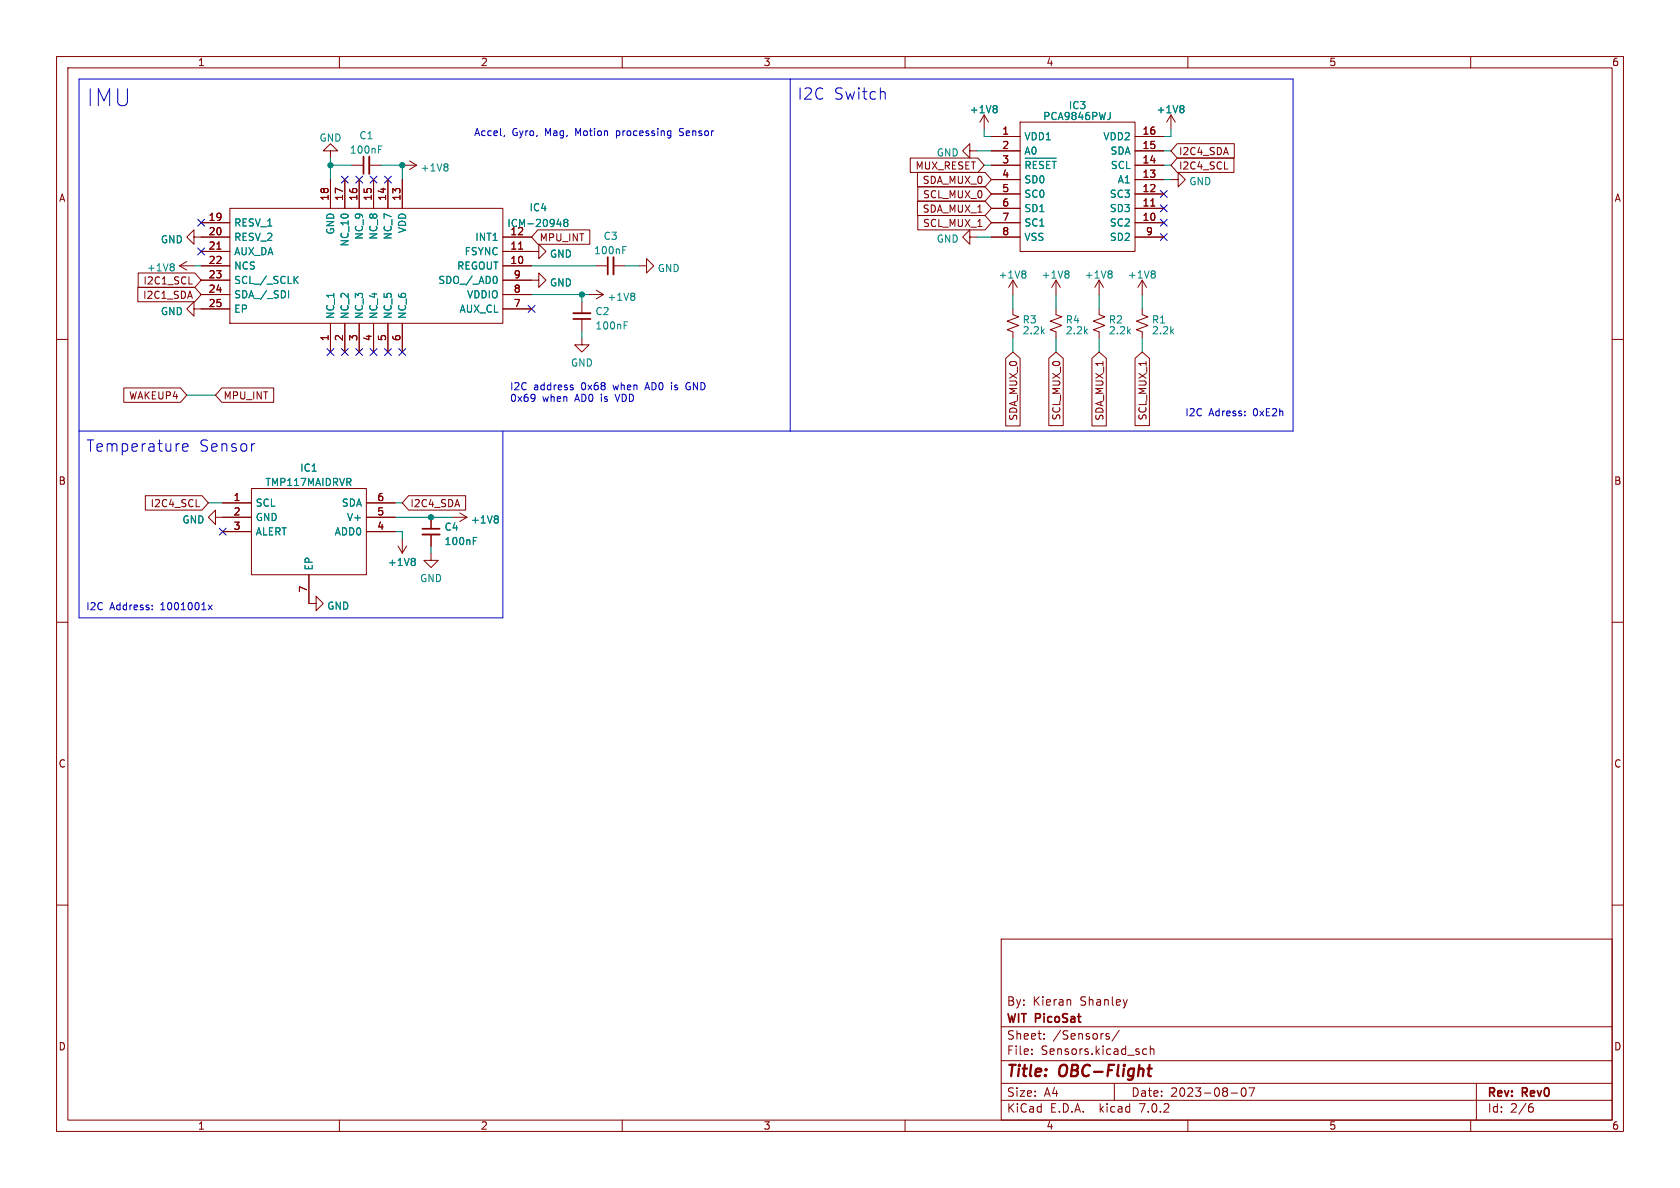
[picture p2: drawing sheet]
<svg xmlns="http://www.w3.org/2000/svg" width="297mm" height="210mm" viewBox="0 0 297 210" stroke-linecap="round" stroke-linejoin="round" font-family="sans-serif">
<g fill="none" stroke="#840000" stroke-width=".18">
<path d="M10 10h277v190h-277zM12 12h273v186h-273zM60 10v2M110 10v2M160 10v2M210 10v2M260 10v2M35.6 39.4h5M40.6 36.8h48.3v20.4h-48.3zM58.4 26.7h1.3l-1.3-1.3-1.3 1.3h1.3v1.2M58.4 31.8v5M61 31.8v5"/>
<path d="M62.2 29.2h2.1M63.5 31.8v5M65.3 29.2h2M66 31.8v5M68.6 31.8v5M71.1 31.8v5M71.1 29.2h2.6M72.4 28.4l1.3 .8M73.7 29.2l-1.3 .8M160.9 27.9h12l1.1 1.3-1.1 1.3h-12zM162.2 30.5h11.9l1.2 1.3-1.2 1.2h-11.9zM162.2 35.6h11.9l1.2 1.2-1.2 1.3h-11.9z"/>
<path d="M162.3 38.1h11.8l1.2 1.3-1.2 1.2h-11.8zM162.3 33h11.8l1.2 1.3-1.2 1.3h-11.8zM171.4 26.7v-1.3l-1.2 1.3 1.2 1.2v-1.2h1.3M174 20.3l-.8 1.3M174 20.3v2.6M174 20.3l.8 1.3M175.3 39.4h5M175.3 24.1h5M175.3 36.8h5M175.3 34.3h5M175.3 31.8h5M175.3 29.2h5"/>
<path d="M175.3 26.7h5M180.3 21.6h20.4v22.9h-20.4zM200.7 39.4h5M200.7 24.1h5M200.7 36.8h5M200.7 34.3h5M200.7 31.8h5M200.7 29.2h5M200.7 26.7h5M203.4 36.4h.8M207 31.8h1.3v-1.3l1.2 1.3-1.2 1.2v-1.2M207 20.3l-.8 1.3"/>
<path d="M207 20.3v2.6M207 20.3l.8 1.3M208.1 25.4h10.1v2.5h-10.1l-1.1-1.2zM208.1 27.9h10v2.6h-10l-1.1-1.3zM10 60h2M24.4 50.8h10l1.2 1.3-1.2 1.2h-10zM24.4 48.3h10l1.2 1.2-1.2 1.3h-10zM31.7 47h2.6M31.7 47l1.3 .8M33 46.2l-1.3 .8M33.4 50.2h.6M34.3 41.9v-1.3l-1.3 1.3 1.3 1.3v-1.3h6.3"/>
<path d="M34.3 54.6v-1.3l-1.3 1.3 1.3 1.3v-1.3h6.3M35.6 47h5M35.6 44.5h5M35.6 49.5h5M35.6 52.1h5M38.3 44h.8M58.4 57.2v5M61 57.2v5M63.5 57.2v5M66 57.2v5M68.6 57.2v5M71.1 57.2v5"/>
<path d="M88.9 49.5h6.3v-1.2l1.3 1.2-1.3 1.3v-1.3M88.9 44.5h6.3v-1.3l1.3 1.3-1.3 1.2v-1.2M88.9 47h5.1M88.9 41.9h5.1M88.9 52.1h5.1M88.9 54.6h5.1M91.7 44h.7M95.1 40.6h9.2v2.6h-9.2l-1.1-1.3zM102.9 59.7v1.3h1.2l-1.2 1.2-1.3-1.2h1.3M102.9 53.3v2.1M102.9 56.4v2M104.1 52.1h2.6"/>
<path d="M105.4 47h2M105.4 51.3l1.3 .8M106.7 52.1l-1.3 .7M108.5 47h2M113 47h1.3v-1.3l1.3 1.3-1.3 1.3v-1.3M171.4 41.9v-1.3l-1.2 1.3 1.2 1.3v-1.3h1.3M175.3 41.9h5M179.1 54.6v1l1 .4-2 .8 2 .7-2 .8 1 .4v1M179.1 49.5l-.8 1.3M179.1 49.5v2.6M179.1 49.5l.7 1.3M186.7 54.6v1l1 .4-2 .8 2 .7-2 .8 1 .4v1"/>
<path d="M186.7 49.5l-.8 1.3M186.7 49.5v2.6M186.7 49.5l.8 1.3M194.3 54.6v1l1 .4-2 .8 2 .7-2 .8 1 .4v1M194.3 49.5l-.8 1.3M194.3 49.5v2.6M194.3 49.5l.8 1.3M200.7 41.9h5M201.9 54.6v1l1 .4-2 .8 2 .7-2 .8 1 .4v1M201.9 49.5l-.7 1.3M201.9 49.5v2.6M201.9 49.5l.8 1.3"/>
<path d="M285 60h2M21.9 68.6h10l1.1 1.3-1.1 1.2h-10zM39.2 68.6h9.2v2.5h-9.2l-1.1-1.2zM177.8 63.3l1.3-1.1 1.2 1.1v12h-2.5zM185.4 63.3l1.3-1.1 1.3 1.1v11.9h-2.6zM193 63.3l1.3-1.1 1.3 1.1v12h-2.6zM200.7 63.3l1.2-1.1 1.3 1.1v11.9h-2.5zM25.7 87.6h10l1.1 1.3-1.1 1.3h-10zM34.7 89.6h.6M38.1 91.4v-1.2l-1.3 1.2 1.3 1.3v-1.3h6.3M39.4 88.9h5M39.4 94h5"/>
<path d="M44.4 86.4h20.4v15.2h-20.4zM64.8 91.4h5M64.8 88.9h5M64.8 94h5M70.4 96.5l.7 1.3M71.1 95.3v2.5M71.9 96.5l-.8 1.3M72.2 87.6h10.1v2.6h-10.1l-1.1-1.3zM76.2 97.8v1.3h1.3l-1.3 1.2-1.3-1.2h1.3M76.2 91.4v2.1M76.2 94.5v2M80 91.4h2.5"/>
<path d="M81.3 90.7l1.2 .7M82.5 91.4l-1.2 .8M10 110h2M54.6 101.6v5.1h1.3v-1.3l1.2 1.3-1.2 1.3v-1.3M285 110h2M10 160h2M285 160h2M177 166h108v32h-108zM189.1 176.7l.2 .2v.8M199.3 176.7l-.4 1M60 198v2M110 198v2"/>
<path d="M160 198v2M177 194.5h108M177 191.5h108M177 187.5h108M177 181.5h108M182.4 186.3v.1M182.4 185.5v.1M184.6 183.6v.1M184.6 182.8v.1M195.7 183.2l.4 .1v.2l-.2 .2h-.3M195.7 182.7l.4 .1M197 191.5v3"/>
<path d="M197.9 182.1l-1.3 2M202.1 186.3l.2 .1 .4-.1M202.7 185.5l-.4-.1-.2 .1M203.4 185.5l.2-.1 .3 .1 .1 .9M203.4 184.9v1.5M210 198v2M217.6 193.2h1.2M219.6 192.4l.2-.1a.81 .81 0 0 1 .6 .6 .81 .81 0 0 1-.3 .8l-.2 .1a.81 .81 0 0 1-.6-.6 .81 .81 0 0 1 .3-.8zM220.8 192.3h1l-.7 1.5M260 198v2M261 191.5v6.5M270.5 195.7h.4l.2 .3-.1 .5-.5 .1"/>
<path d="M270.9 195.1l-.4 .1"/>
</g>
<path d="M202.9 188.9h.7M203.3 190.2h.2" fill="none" stroke="#840000" stroke-width=".4"/>
<g fill="none" stroke="#008484" stroke-width=".18">
<path d="M176 18.7l.3 .2-.3 .3 .3 .3v.2l-.3 .2M196.3 19.9v.9l-.2 .3M209.1 18.7l.2 .2-.2 .3 .2 .3v.2l-.2 .2M66.9 25.8h.6M79 29l.2 .2-.2 .3 .2 .2v.3l-.2 .2M98.5 39.6h.7M99.1 39.2v.8M99.9 39.3l-.2-.2 .2-.3h.3l.2 .2-.2 .3M99.9 39.3l-.2 .3v.3l.2 .1h.4l.1-.2v-.2l-.2-.3M99.9 39.3h.3M181.2 28h5.5M182.1 28.8l-.2-.3h-.5v1.3"/>
<path d="M183.3 28.5h-.6v1.3M184.5 28.6l-.5-.1-.2 .3M185.6 28.5h-.6v1.3M186 28.5h.7M186.4 28.5v1.3M30.6 46.6l.2 .3-.2 .3 .2 .2v.3l-.2 .2M51 51.4v1.3M52.2 49.4l.5 .7M52.7 48.8l-.7 .8M87.6 48.8a.79 .79 0 0 1 0 1.3M110.1 43.6h.6M110.3 56.9h.7"/>
<path d="M112 51.8l.2 .3-.2 .3 .2 .2v.2l-.2 .3M181.1 47.9l.3 .2-.3 .3 .3 .3v.2l-.3 .3M188.7 47.9l.3 .2-.3 .3 .3 .3v.2l-.3 .3M196.4 47.9l.2 .2-.2 .3 .2 .3v.2l-.2 .3M204 47.9l.2 .2-.2 .3 .2 .3v.2l-.2 .3M73.2 98.7l.2 .2-.2 .3 .2 .3v.2l-.2 .3M83.7 95h.6M87.9 91.2l.2 .2-.2 .3 .2 .3v.2l-.2 .3"/>
</g>
<path d="M65.3 27.7v3M101.3 55.4h3.1M108.5 45.5v3M74.7 94.5h3" fill="none" stroke="#840000" stroke-width=".33"/>
<path d="M64.3 27.7v3M101.3 56.4h3.1M107.4 45.5v3M74.7 93.5h3" fill="none" stroke="#840000" stroke-width=".3"/>
<g fill="none" stroke="#0000c2" stroke-width=".18">
<path d="M139.7 14v62.2M156.2 16.2l.3 .3v1M89.2 23.9l-.1 .3M118.2 23.1l.4 .1M118.6 23.1v1.1l-.1 .1-.3 .1M118.6 23.9l-.4 .1M14 76.2h214.6v-62.2h-214.6v95.2h74.9v-33M32.3 79.1l.9-.2-.1-.4-.5-.1-.3 .3 .1 1 .2 .1 .5-.1M44.9 78.4h.1M94.5 69.8v.9M94.6 70.2l-.1 .2M101.2 68.5l.2 .2-.2 .2"/>
<path d="M101.2 68.1h.1M26.9 107.7v.1M26.9 107v.1M36.8 106.9l.7 .9M37.5 106.9l-.7 .9"/>
</g>
<g fill="none" stroke="#008400" stroke-width=".18">
<path d="M58.4 29.2h3.8M58.4 27.9v3.9M67.3 29.2h3.8v2.6M172.7 26.7h2.6M174 29.2h1.3M174 22.9v1.2h1.3M205.7 29.2h1.3M205.7 31.8h1.3M205.7 26.7h1.3M207 22.9v1.2h-1.3M34.3 47h1.3M94 47h11.4"/>
<path d="M94 52.1h10.1M102.9 52.1v1.2M102.9 58.4v1.3M110.5 47h2.5M172.7 41.9h2.6M179.1 52.1v2.5M179.1 59.7v2.5M186.7 52.1v2.5M186.7 59.7v2.5M194.3 52.1v2.5M194.3 59.7v2.5M201.9 52.1v2.5"/>
<path d="M201.9 59.7v2.5M33 69.9h5.1M36.8 88.9h2.6M69.8 94h1.3v1.3M69.8 88.9h1.3M69.8 91.4h10.2M76.2 96.5v1.3"/>
</g>
<g fill="none" stroke="#000084" stroke-width=".18">
<path d="M35 38.8l1.2 1.2M36.2 38.8l-1.2 1.2M60.4 31.1l1.2 1.3M61.6 31.1l-1.2 1.3M62.9 31.1l1.2 1.3M64.1 31.1l-1.2 1.3M65.4 31.1l1.2 1.3M66.6 31.1l-1.2 1.3M68 31.1l1.2 1.3M69.2 31.1l-1.2 1.3M205.1 38.8l1.2 1.2M205.1 33.7l1.2 1.2"/>
<path d="M205.1 36.2l1.2 1.2M206.3 38.8l-1.2 1.2M206.3 33.7l-1.2 1.2M206.3 36.2l-1.2 1.2M35 43.8l1.2 1.3M36.2 43.8l-1.2 1.3M93.4 54l1.2 1.2M94.6 54l-1.2 1.2M205.1 41.3l1.2 1.2M206.3 41.3l-1.2 1.2M57.8 61.6l1.2 1.2M59 61.6l-1.2 1.2"/>
<path d="M60.4 61.6l1.2 1.2M61.6 61.6l-1.2 1.2M62.9 61.6l1.2 1.2M64.1 61.6l-1.2 1.2M65.4 61.6l1.2 1.2M66.6 61.6l-1.2 1.2M68 61.6l1.2 1.2M69.2 61.6l-1.2 1.2M70.5 61.6l1.2 1.2M71.7 61.6l-1.2 1.2M38.8 93.4l1.2 1.2M40 93.4l-1.2 1.2"/>
</g>
<g fill="#008400" stroke="#008400" stroke-width=".18">
<circle cx="76.2" cy="91.4" r=".46"/>
<circle cx="58.4" cy="29.2" r=".46"/>
<circle cx="102.9" cy="52.1" r=".46"/>
<circle cx="71.1" cy="29.2" r=".46"/>
</g>
<text font-size="4.2" fill="#0000c2" x="15.2" y="19.1">IMU</text>
<g font-size="2.8" fill="#0000c2">
<text x="141" y="17.8">I2C</text>
<text x="147.3" y="17.8">Switch</text>
<text x="15.2" y="80">Temperature</text>
<text x="35.1" y="80">Sensor</text>
</g>
<g font-size="2.8" fill="#840000">
<text x="178" y="190.8">Title:</text>
<text x="187.4" y="190.8">OBC-Flight</text>
</g>
<g font-size="2.1" fill="#840000">
<text x="178" y="177.9">By:</text>
<text x="182.6" y="177.9">Kieran</text>
<text x="191" y="177.9">Shanley</text>
<text x="178" y="183.9">Sheet:</text>
<text x="178" y="181.1">WIT PicoSat</text>
<text x="186.2" y="183.9">/Sensors/</text>
<text x="178" y="186.6">File:</text>
<text x="184" y="186.6">Sensors.kicad_sch</text>
<text x="178" y="196.8">KiCad</text>
<text x="178" y="194">Size:</text>
<text x="184.6" y="194">A4</text>
<text x="185.7" y="196.8">E.D.A.</text>
<text x="194.4" y="196.8">kicad</text>
<text x="200" y="194">Date:</text>
<text x="201.5" y="196.8">7.0.2</text>
<text x="206.9" y="194">2023-08-07</text>
<text x="263" y="194.2">Rev:</text>
<text x="263" y="196.8">Id:</text>
<text x="267" y="196.8">2/6</text>
<text x="269.2" y="194.2">Rev0</text>
</g>
<g font-size="1.8" fill="#840000">
<text x="35" y="11.8">1</text>
<text x="85" y="11.8">2</text>
<text x="135" y="11.8">3</text>
<text x="185" y="11.8">4</text>
<text x="235" y="11.8">5</text>
<text x="285" y="11.8">6</text>
<text x="177.1" y="23.9">1</text>
<text x="201.9" y="23.9">16</text>
<text x="177.1" y="26.4">2</text>
<text x="177.1" y="29">3</text>
<text x="201.9" y="29">14</text>
<text x="201.9" y="26.4">15</text>
<text x="208.4" y="27.6">I2C4_SDA</text>
<text x="10.4" y="35.8">A</text>
<text x="58.2" y="35.6" transform="rotate(-90 58.2 35.6)">18</text>
<text x="60.7" y="35.6" transform="rotate(-90 60.7 35.6)">17</text>
<text x="63.2" y="35.6" transform="rotate(-90 63.2 35.6)">16</text>
<text x="65.8" y="35.6" transform="rotate(-90 65.8 35.6)">15</text>
<text x="68.3" y="35.6" transform="rotate(-90 68.3 35.6)">14</text>
<text x="70.9" y="35.6" transform="rotate(-90 70.9 35.6)">13</text>
<text x="161.7" y="30.1">MUX_RESET</text>
<text x="163" y="32.7">SDA_MUX_0</text>
<text x="163.1" y="35.2">SCL_MUX_0</text>
<text x="177.1" y="31.5">4</text>
<text x="177.1" y="34">5</text>
<text x="201.9" y="34">12</text>
<text x="201.9" y="31.5">13</text>
<text x="208.4" y="30.1">I2C4_SCL</text>
<text x="285.4" y="35.8">A</text>
<text x="36.8" y="39.1">19</text>
<text x="36.8" y="41.7">20</text>
<text x="90.2" y="41.7">12</text>
<text x="163" y="37.7">SDA_MUX_1</text>
<text x="163.1" y="40.3">SCL_MUX_1</text>
<text x="177.1" y="36.6">6</text>
<text x="177.1" y="39.1">7</text>
<text x="177.1" y="41.7">8</text>
<text x="201.9" y="39.1">10</text>
<text x="201.9" y="36.6">11</text>
<text x="202.5" y="41.7">9</text>
<text x="36.8" y="44.2">21</text>
<text x="36.8" y="46.7">22</text>
<text x="90.2" y="46.7">10</text>
<text x="90.2" y="44.2">11</text>
<text x="95.4" y="42.8">MPU_INT</text>
<text x="25.2" y="53">I2C1_SDA</text>
<text x="25.2" y="50.4">I2C1_SCL</text>
<text x="36.8" y="49.3">23</text>
<text x="36.8" y="51.8">24</text>
<text x="90.8" y="51.8">8</text>
<text x="90.8" y="49.3">9</text>
<text x="36.8" y="54.4">25</text>
<text x="90.8" y="54.4">7</text>
<text x="58.2" y="60.4" transform="rotate(-90 58.2 60.4)">1</text>
<text x="60.7" y="60.4" transform="rotate(-90 60.7 60.4)">2</text>
<text x="63.2" y="60.4" transform="rotate(-90 63.2 60.4)">3</text>
<text x="65.8" y="60.4" transform="rotate(-90 65.8 60.4)">4</text>
<text x="68.3" y="60.4" transform="rotate(-90 68.3 60.4)">5</text>
<text x="70.9" y="60.4" transform="rotate(-90 70.9 60.4)">6</text>
<text x="22.7" y="70.8">WAKEUP4</text>
<text x="39.5" y="70.8">MPU_INT</text>
<text x="180" y="74.5" transform="rotate(-90 180 74.5)">SDA_MUX_0</text>
<text x="187.6" y="74.4" transform="rotate(-90 187.6 74.4)">SCL_MUX_0</text>
<text x="195.2" y="74.5" transform="rotate(-90 195.2 74.5)">SDA_MUX_1</text>
<text x="202.8" y="74.4" transform="rotate(-90 202.8 74.4)">SCL_MUX_1</text>
<text x="10.3" y="85.8">B</text>
<text x="26.5" y="89.8">I2C4_SCL</text>
<text x="41.2" y="88.6">1</text>
<text x="66.6" y="88.6">6</text>
<text x="72.5" y="89.8">I2C4_SDA</text>
<text x="285.3" y="85.8">B</text>
<text x="41.2" y="91.2">2</text>
<text x="41.2" y="93.7">3</text>
<text x="66.6" y="93.7">4</text>
<text x="66.6" y="91.2">5</text>
<text x="54.4" y="104.8" transform="rotate(-90 54.4 104.8)">7</text>
<text x="10.3" y="135.8">C</text>
<text x="285.3" y="135.8">C</text>
<text x="10.3" y="185.8">D</text>
<text x="285.3" y="185.8">D</text>
<text x="35" y="199.8">1</text>
<text x="85" y="199.8">2</text>
<text x="135" y="199.8">3</text>
<text x="185" y="199.8">4</text>
<text x="235" y="199.8">5</text>
<text x="285" y="199.8">6</text>
</g>
<g font-size="1.8" fill="#008484">
<text x="171.4" y="20.2">+1V8</text>
<text x="184.4" y="21.4">PCA9846PWJ</text>
<text x="188.9" y="19.5">IC3</text>
<text x="204.4" y="20.2">+1V8</text>
<text x="56.4" y="25.2">GND</text>
<text x="61.8" y="27.3">100nF</text>
<text x="63.5" y="24.8">C1</text>
<text x="165.5" y="27.8">GND</text>
<text x="181.1" y="25">VDD1</text>
<text x="181.1" y="27.5">A0</text>
<text x="194.9" y="25">VDD2</text>
<text x="196.2" y="27.5">SDA</text>
<text x="74.3" y="30.5">+1V8</text>
<text x="181.1" y="30.6">~{RESET}</text>
<text x="181.1" y="32.6">SD0</text>
<text x="181.1" y="35.1">SC0</text>
<text x="196.1" y="35.1">SC3</text>
<text x="196.3" y="30">SCL</text>
<text x="197.5" y="32.6">A1</text>
<text x="210.2" y="32.9">GND</text>
<text x="41.4" y="40.2">RESV_1</text>
<text x="59.2" y="41.6" transform="rotate(-90 59.2 41.6)">GND</text>
<text x="71.9" y="41.3" transform="rotate(-90 71.9 41.3)">VDD</text>
<text x="89.6" y="40.3">ICM-20948</text>
<text x="93.6" y="37.5">IC4</text>
<text x="181.1" y="37.7">SD1</text>
<text x="181.1" y="40.2">SC1</text>
<text x="196.1" y="40.2">SC2</text>
<text x="196.1" y="37.7">SD3</text>
<text x="28.4" y="43.2">GND</text>
<text x="41.4" y="42.7">RESV_2</text>
<text x="41.4" y="45.3">AUX_DA</text>
<text x="41.4" y="47.8">NCS</text>
<text x="61.8" y="43.7" transform="rotate(-90 61.8 43.7)">NC_10</text>
<text x="64.3" y="42.5" transform="rotate(-90 64.3 42.5)">NC_9</text>
<text x="66.9" y="42.5" transform="rotate(-90 66.9 42.5)">NC_8</text>
<text x="69.4" y="42.5" transform="rotate(-90 69.4 42.5)">NC_7</text>
<text x="80.7" y="47.8">REGOUT</text>
<text x="82" y="45.3">FSYNC</text>
<text x="83.9" y="42.7">INT1</text>
<text x="97.2" y="45.7">GND</text>
<text x="105" y="45.1">100nF</text>
<text x="106.7" y="42.6">C3</text>
<text x="165.5" y="43.1">GND</text>
<text x="181.1" y="42.7">VSS</text>
<text x="196.1" y="42.7">SD2</text>
<text x="25.9" y="48.1">+1V8</text>
<text x="41.4" y="50.4">SCL_/_SCLK</text>
<text x="41.4" y="52.9">SDA_/_SDI</text>
<text x="77.4" y="50.4">SDO_/_AD0</text>
<text x="82.4" y="52.9">VDDIO</text>
<text x="97.2" y="50.8">GND</text>
<text x="107.3" y="53.3">+1V8</text>
<text x="116.2" y="48.2">GND</text>
<text x="176.5" y="49.4">+1V8</text>
<text x="184.1" y="49.4">+1V8</text>
<text x="191.7" y="49.4">+1V8</text>
<text x="199.3" y="49.4">+1V8</text>
<text x="28.4" y="55.9">GND</text>
<text x="41.4" y="55.4">EP</text>
<text x="59.2" y="56.4" transform="rotate(-90 59.2 56.4)">NC_1</text>
<text x="61.8" y="56.4" transform="rotate(-90 61.8 56.4)">NC_2</text>
<text x="64.3" y="56.4" transform="rotate(-90 64.3 56.4)">NC_3</text>
<text x="66.9" y="56.4" transform="rotate(-90 66.9 56.4)">NC_4</text>
<text x="69.4" y="56.4" transform="rotate(-90 69.4 56.4)">NC_5</text>
<text x="71.9" y="56.4" transform="rotate(-90 71.9 56.4)">NC_6</text>
<text x="81.1" y="55.4">AUX_CL</text>
<text x="105.2" y="55.9">C2</text>
<text x="105.2" y="58.4">100nF</text>
<text x="180.7" y="57.3">R3</text>
<text x="180.7" y="59.3">2.2k</text>
<text x="188.3" y="57.3">R4</text>
<text x="188.3" y="59.3">2.2k</text>
<text x="196" y="57.3">R2</text>
<text x="196" y="59.3">2.2k</text>
<text x="203.6" y="57.3">R1</text>
<text x="203.6" y="59.3">2.2k</text>
<text x="100.9" y="65">GND</text>
<text x="53" y="83.5">IC1</text>
<text x="45.2" y="89.7">SCL</text>
<text x="46.9" y="86.1">TMP117MAIDRVR</text>
<text x="60.3" y="89.7">SDA</text>
<text x="32.2" y="92.7">GND</text>
<text x="45.2" y="92.3">GND</text>
<text x="45.2" y="94.8">ALERT</text>
<text x="59" y="94.8">ADD0</text>
<text x="61.2" y="92.3">V+</text>
<text x="78.5" y="94">C4</text>
<text x="83.2" y="92.7">+1V8</text>
<text x="55.4" y="100.8" transform="rotate(-90 55.4 100.8)">EP</text>
<text x="68.5" y="100.2">+1V8</text>
<text x="78.5" y="96.5">100nF</text>
<text x="57.8" y="107.9">GND</text>
<text x="74.2" y="103.1">GND</text>
</g>
<g font-size="1.8" fill="#0000c2">
<text x="83.8" y="24.1">Accel,</text>
<text x="90.5" y="24.1">Gyro,</text>
<text x="96.4" y="24.1">Mag,</text>
<text x="101.9" y="24.1">Motion</text>
<text x="109.2" y="24.1">processing</text>
<text x="120.5" y="24.1">Sensor</text>
<text x="90.2" y="69.1">I2C</text>
<text x="90.2" y="71.1">0x69</text>
<text x="94.3" y="69.1">address</text>
<text x="95.9" y="71.1">when</text>
<text x="101.7" y="71.1">AD0 is</text>
<text x="102.8" y="69.1">0x68</text>
<text x="108.6" y="69.1">when</text>
<text x="109.1" y="71.1">VDD</text>
<text x="114.4" y="69.1">AD0 is</text>
<text x="121.8" y="69.1">GND</text>
<text x="209.5" y="73.7">I2C</text>
<text x="213.7" y="73.7">Adress:</text>
<text x="221.6" y="73.7">0xE2h</text>
<text x="15.2" y="108">I2C</text>
<text x="19.4" y="108">Address:</text>
<text x="28.4" y="108">1001001x</text>
</g>
</svg>
